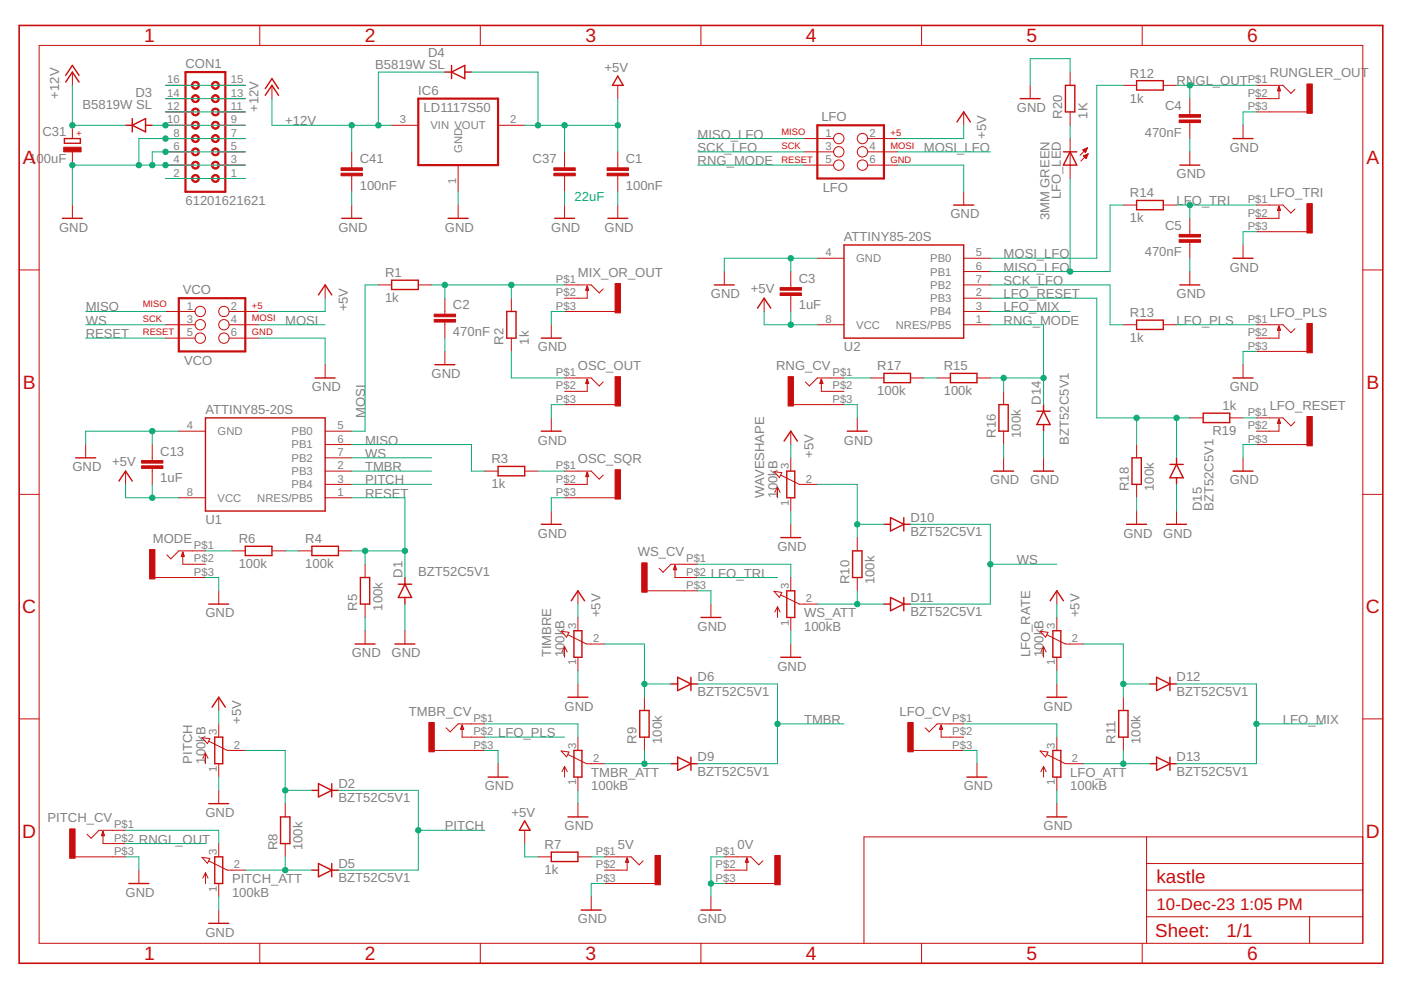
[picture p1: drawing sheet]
<svg xmlns="http://www.w3.org/2000/svg" width="297mm" height="210mm" viewBox="0 0 297 210" stroke-linecap="round" stroke-linejoin="round" font-family="sans-serif">
<g fill="none" stroke="#c90d0c" stroke-width=".21">
<path d="M8.3 9.6h280.6v190.4h-280.6zM15.3 15.3v2.8M35.1 18.1h5.6M46.4 18.1h5.6M55.1 5.4v4.2M57.7 18.1v2.8M101.8 5.4v4.2M131 18.1v2.8M148.6 5.4v4.2M195.4 5.4v4.2M218.4 18.1v2.8M226.9 15.3v2.8"/>
<path d="M238.2 18.1h2.8M242.2 5.4v4.2M246.6 18.1h2.8M266.4 18.1h5.6l1.7 1.7 .9-.9M271.2 18.4v2.5h-4.8M15.3 26.6v2.8M15.3 32.2v2.8M35.1 37.8h5.6M35.1 35h5.6M35.1 32.2h5.6M35.1 29.4h5.6M35.1 26.6h5.6"/>
<path d="M35.1 23.7h5.6M35.1 20.9h5.6M46.4 37.8h5.6M46.4 35h5.6M46.4 32.2h5.6M46.4 29.4h5.6M46.4 26.6h5.6M46.4 23.7h5.6M46.4 20.9h5.6M74.6 32.2v3.4M74.6 37.3v3.4M83 26.6h5.7"/>
<path d="M97.1 35v5.7M105.6 26.6h5.7M119.7 32.2v3.4M119.7 37.3v3.4M131 32.2v3.4M131 37.3v3.4M170.5 35h6.2M170.5 32.2h6.2M170.5 29.4h6.2M184 35h6.2M184 32.2h6.2M184 29.4h6.2"/>
<path d="M204.3 23.7v2.9M226.9 23.7v2.9M226.9 29.4v8.4M229.6 31.8l.9-.5-.4 1zM229.6 31.9h.7M229.7 33l1-.4-.4 1zM229.7 31.7h.7M229.7 33.1h.8M229.8 32h.5M229.9 33.2h.5M229.9 32.1h.3M229.9 33h.6"/>
<path d="M230 33.4h.4M230 31.6h.5M230.1 32.3h.1M230.2 33.5h.1M230.3 32.8h.3M230.4 31.4h.1M230.5 31.3l-1.5 1.6M230.6 32.7h.1M230.7 32.6l-1.5 1.6M252.3 20.9v3.4M252.3 26v3.4M252.3 32.2v2.8"/>
<path d="M263.5 26.6v2.8M266.4 23.7h10.7M4.1 57.2h4.2M15.3 43.5v2.8M74.6 43.5v2.8M97.1 43.5v2.8M119.7 43.5v2.8M131 43.5v2.8M153.6 57.6v2.8M167.7 57.6v3.4M173.3 54.8h5.6M204.3 54.8h5.7"/>
<path d="M204.3 57.6h5.7M204.3 40.7v2.8M238.2 43.5h2.8M246.6 43.5h2.8M252.3 46.3v3.4M252.3 51.4v3.4M252.3 57.6v2.8M263.5 51.9v2.9M266.4 43.5h5.6l1.7 1.7 .9-.9M266.4 49.1h10.7M271.2 43.8v2.5h-4.8M288.9 57.2h4.3"/>
<path d="M35.1 66h6.3M35.1 68.9h6.3M35.1 71.7h6.3M48.6 66h6.2M48.6 68.9h6.2M48.6 71.7h6.2M68.9 60.4v2.8M68.9 77.3v2.8M80.2 60.4h2.8M88.7 60.4h2.8M94.3 63.2v3.4M94.3 68.3v3.4"/>
<path d="M94.3 74.5v2.8M108.4 63.2v2.8M108.4 71.7v2.8M116.9 68.9v2.8M119.7 66h10.7M119.7 60.4h5.6l1.7 1.7 .9-.8M124.5 60.7v2.5h-4.8M162 63.2v2.8M167.7 62.7v3.3M173.3 68.9h5.6M204.3 66h5.7M204.3 68.9h5.7"/>
<path d="M204.3 60.4h5.7M204.3 63.2h5.7M238.2 68.9h2.8M246.6 68.9h2.8M263.5 77.3v2.8M266.4 68.9h5.6l1.7 1.6 .9-.8M266.4 74.5h10.7M271.2 69.2v2.5h-4.8M18.2 94.3v2.8M26.6 99.9v2.8M32.3 94.3v3.3M32.3 99.3v3.4"/>
<path d="M37.9 91.4h5.7M68.9 91.4h5.7M68.9 94.3h5.7M68.9 97.1h5.7M68.9 99.9h5.7M102.8 99.9h2.8M111.3 99.9h2.8M116.9 88.6v2.8M119.7 99.9h5.6l1.7 1.7 .9-.9M119.7 80.1h5.6l1.7 1.7 .9-.8M119.7 85.8h10.7M124.5 80.4v2.6h-4.8"/>
<path d="M164.1 100l1.7 .2-.6 1.1zM167.7 91.4v2.9M167.7 97.1v2.8M168.2 85.8h10.7M174.1 80.4v2.6h4.8M178.9 80.1h-5.6l-1.7 1.7-.8-.8M181.8 88.6v2.8M184.6 80.1h2.8M193 80.1h2.9M198.7 80.1h2.8M207.1 80.1h2.9M212.8 83v2.8"/>
<path d="M212.8 91.4v2.9M212.8 97.1v2.8M221.3 97.1v2.8M241 94.3v2.8M252.3 88.6h2.8M260.7 88.6h2.8M263.5 97.1v2.8M266.4 94.3h10.7M266.4 88.6h5.6l1.7 1.7 .9-.8M271.2 88.9v2.5h-4.8M4.1 104.8h4.2M37.9 105.5h5.7"/>
<path d="M38.8 117.1v2.5h4.8M43.6 116.8h-5.7l-1.7 1.7-.8-.9M49.2 116.8h2.8M57.7 116.8h2.8M63.3 116.8h2.8M68.9 102.7h5.7M68.9 105.5h5.7M71.8 116.8h2.8M77.4 119.6v2.8M116.9 108.4v2.8M119.7 105.5h10.7M124.5 100.2v2.5h-4.8"/>
<path d="M143.1 119.9v2.5h4.8M147.9 119.6h-5.6l-1.7 1.7-.9-.8M164.8 103.3v2.2M164.8 103.3l-.5 1.1M164.8 103.3l.6 1.1M165.6 100.8l3.9 1.9h3.8M167.7 105.5v2.9M167.7 111.2v2.8M181.8 114v2.8M241 102.7v2.8M241 108.4v2.8M249.4 108.4v2.8"/>
<path d="M288.9 104.8h4.3M32.8 122.4h10.8M46.4 125.3v2.8M77.4 128.1v2.8M77.4 133.7v2.8M85.9 133.7v2.8M119 133.8l1.6 .3-.5 1zM119.7 137.1v2.3M119.7 137.1l-.6 1.1M119.7 137.1l.6 1.1M120.4 134.6l4 1.9h3.8M122.5 125.3v2.8"/>
<path d="M122.5 130.9v2.8M122.5 139.4v2.8M137.2 125.3h10.7M150.7 128.1v2.8M164.1 125.4l1.7 .2-.6 1.1zM164.8 128.7v2.2M164.8 128.7l-.5 1.1M164.8 128.7l.6 1.1M165.6 126.2l3.9 1.9h3.8M167.7 122.4v2.9M167.7 130.9v2.8M167.7 136.5v2.9"/>
<path d="M181.8 122.4v2.9M220.5 133.8l1.7 .3-.5 1zM221.3 137.1v2.3M221.3 137.1l-.6 1.1M221.3 137.1l.5 1.1M222 134.6l3.9 1.9h3.8M224.1 125.3v2.8M224.1 130.9v2.8M224.1 139.4v2.8M4.1 152.4h4.2M42.8 156.4l1.7 .2-.5 1.1zM43.6 159.7v2.2"/>
<path d="M43.6 159.7l-.6 1.1M43.6 159.7l.5 1.1M44.3 157.2l3.9 1.9h3.8M46.4 147.8v2.8M46.4 153.5v2.8M92.1 159.1h10.7M98 153.8v2.5h4.8M102.8 153.5h-5.7l-1.7 1.7-.8-.9M119 159.2l1.6 .2-.5 1.1zM120.4 160l4 1.9h3.8M122.5 145v2.8M122.5 156.3v2.8"/>
<path d="M136.6 147.8v2.8M136.6 156.3v2.8M193.6 159.1h10.7M199.5 153.8v2.5h4.8M204.3 153.5h-5.6l-1.7 1.7-.8-.9M220.5 159.2l1.7 .2-.5 1.1zM222 160l3.9 1.9h3.8M224.1 145v2.8M224.1 156.3v2.8M238.2 147.8v2.8M238.2 156.3v2.8M288.9 152.4h4.3"/>
<path d="M21.8 176.3v2.6h4.8M26.6 176h-5.6l-1.7 1.7-.8-.8M46.4 161.9v2.9M46.4 167.6v2.8M46.4 178.9v2.8M60.5 170.4v2.8M60.5 178.9v2.8M105.6 161.9v2.9M111.3 176v2.9M119.7 162.5v2.3M119.7 162.5l-.6 1.1M119.7 162.5l.6 1.1"/>
<path d="M122.5 164.8v2.8M122.5 170.4v2.8M207.1 161.9v2.9M221.3 162.5v2.3M221.3 162.5l-.6 1.1M221.3 162.5l.5 1.1M224.1 164.8v2.8M224.1 170.4v2.8M243.1 177.4v22.6M288.9 177.4h-105.7v22.6M15.9 181.7h10.7M29.4 184.5v2.8"/>
<path d="M42.8 181.8l1.7 .2-.5 1zM43.6 185.1v2.2M43.6 185.1l-.6 1.1M43.6 185.1l.5 1.1M44.3 182.5l3.9 2h3.8M46.4 187.3v2.8M46.4 193v2.8M114.1 181.7h2.8M122.5 181.7h2.8M125.3 190.1v2.9M128.2 181.7h5.6l1.7 1.7 .9-.9M128.2 187.3h10.7"/>
<path d="M133 181.9v2.6h-4.8M150.7 190.1v2.9M153.6 181.7h5.6l1.7 1.7 .8-.9M153.6 187.3h10.7M158.3 181.9v2.6h-4.7M243.1 194.4h45.8M243.1 188.7h45.8M243.1 183.1h45.8M277.7 194.4v5.6M55.1 200v4.2M101.8 200v4.2M148.6 200v4.2"/>
<path d="M195.4 200v4.2M242.2 200v4.2"/>
<circle cx="177.8" cy="35" r="1.1"/>
<circle cx="177.8" cy="29.4" r="1.1"/>
<circle cx="177.8" cy="32.2" r="1.1"/>
<circle cx="182.9" cy="35" r="1.1"/>
<circle cx="182.9" cy="32.2" r="1.1"/>
<circle cx="182.9" cy="29.4" r="1.1"/>
<circle cx="42.5" cy="71.7" r="1.1"/>
<circle cx="42.5" cy="66" r="1.1"/>
<circle cx="42.5" cy="68.9" r="1.1"/>
<circle cx="47.5" cy="71.7" r="1.1"/>
<circle cx="47.5" cy="66" r="1.1"/>
<circle cx="47.5" cy="68.9" r="1.1"/>
</g>
<path d="M4.1 5.4h289.1v198.8h-289.1z" fill="none" stroke="#c90d0c" stroke-width=".34"/>
<g fill="none" stroke="#c90d0c" stroke-width=".3">
<path d="M13.9 17.4l1.4-2.1 1.5 2.1M13.9 16l1.4-2.1 1.5 2.1M56.2 18.8l1.5-2.1 1.4 2.1M94.3 15.3h1.4M95.7 15.3l2.9-1.4v2.8zM95.7 13.9v2.8M98.6 15.3h1.4M131 16.1l1.1 2h-2.2zM225.9 18.1h2v5.6h-2zM241 17.1h5.6v2h-5.6zM271.2 18.4l.3 .8h-.6zM13.7 29.4h3.3v1h-3.3z"/>
<path d="M26.6 26.6h1.4M28 26.6l2.9-1.5v2.9zM28 25.1v2.9M30.9 26.6h1.4M56.2 20.2l1.5-2.1 1.4 2.1M202.9 25.8l1.4-2.1 1.4 2.1M216.3 20.9h4.2M225.5 32.2h2.8M226.9 32.2l1.4 2.8h-2.8zM250.1 35h4.3M261.4 29.4h4.3M13.2 46.3h4.3"/>
<path d="M72.5 46.3h4.2M83 59.4h5.7v2h-5.7zM95 46.3h4.3M117.6 46.3h4.2M128.9 46.3h4.2M178.9 51.9h25.4v19.8h-25.4zM202.2 43.5h4.2M241 42.5h5.6v2h-5.6zM261.4 54.8h4.3M271.2 43.8l.3 .8h-.6zM67.5 62.5l1.4-2.1 1.4 2.1M92.2 77.3h4.2"/>
<path d="M107.4 66h2v5.7h-2zM114.8 71.7h4.2M124.5 60.7l.3 .8h-.6zM151.4 60.4h4.3M160.6 65.3l1.4-2.1 1.4 2.1M187.4 79.2h5.6v1.9h-5.6zM201.5 79.2h5.6v1.9h-5.6zM241 67.9h5.6v1.9h-5.6zM250.1 60.4h4.3M271.2 69.2l.3 .8h-.6zM16 97.1h4.3M43.6 88.6h25.3v19.8h-25.3z"/>
<path d="M66.8 80.1h4.3M105.6 98.9h5.7v2h-5.7zM114.8 91.4h4.2M124.5 80.4l.3 .9h-.6zM166.2 93.5l1.5-2.1 1.4 2.1M166.8 99.9h1.7v5.6h-1.7zM174.1 80.4l.3 .9h-.5zM179.6 91.4h4.3M210.7 99.9h4.2M211.8 85.8h2v5.6h-2zM219.1 99.9h4.3M219.8 87.2h2.9"/>
<path d="M221.3 87.2l1.4 2.8h-2.9zM221.3 85.8v1.4M221.3 90v1.4M240 97.1h2v5.6h-2zM248.1 98.5h2.8M249.4 98.5l1.5 2.8h-2.8zM249.4 97.1v1.4M255.1 87.6h5.6v2h-5.6zM261.4 80.1h4.3M261.4 99.9h4.3M271.2 88.9l.3 .8h-.6zM25.2 102l1.4-2.1 1.4 2.1"/>
<path d="M38.8 117.1l.2 .8h-.5zM52 115.8h5.7v2h-5.7zM66.1 115.8h5.7v2h-5.7zM114.8 111.2h4.2M124.5 100.2l.3 .8h-.6zM143.1 119.9l.3 .9h-.6zM165.5 114h4.3M180.8 116.8h2v5.6h-2zM187.4 111.2h1.4M188.8 109.7l2.8 1.5-2.8 1.4zM191.6 111.2h1.4M191.6 109.7v2.9"/>
<path d="M238.9 111.2h4.2M247.3 111.2h4.3M249.4 101.3v1.4M44.3 128.1h4.2M75.3 136.5h4.2M76.4 122.4h2v5.7h-2zM83.7 136.5h4.3M84.5 123.9h2.8M85.9 123.9l1.4 2.8h-2.8zM85.9 122.4v1.5M85.9 126.7v1.4M121.1 127.4l1.4-2.1 1.4 2.1"/>
<path d="M121.7 133.7h1.7v5.7h-1.7zM148.6 130.9h4.2M165.5 139.4h4.3M166.8 125.3h1.7v5.6h-1.7zM187.4 128.1h1.4M188.8 126.7l2.8 1.4-2.8 1.4zM191.6 128.1h1.4M191.6 126.7v2.8M222.7 127.4l1.4-2.1 1.4 2.1M223.2 133.7h1.7v5.7h-1.7zM45 149.9l1.4-2.1 1.4 2.1M45.5 156.3h1.7v5.6h-1.7z"/>
<path d="M98 153.8l.3 .8h-.6zM120.4 147.8h4.3M121.7 159.1h1.7v5.7h-1.7zM135.6 150.6h2v5.7h-2zM142.3 145h1.4M143.7 143.6l2.8 1.4-2.8 1.4zM146.5 143.6v2.8M146.5 145h1.4M199.5 153.8l.3 .8h-.6zM222 147.8h4.2M223.2 159.1h1.7v5.7h-1.7zM237.2 150.6h2v5.7h-2z"/>
<path d="M243.8 145h1.4M245.2 143.6l2.9 1.4-2.9 1.4zM248.1 145h1.3M248.1 143.6v2.8M21.8 176.3l.3 .9h-.6zM44.3 170.4h4.2M59.5 173.2h2v5.7h-2zM66.1 167.6h1.4M67.5 166.2l2.8 1.4-2.8 1.4zM70.3 166.2v2.8M70.3 167.6h1.5M103.5 164.8h4.2"/>
<path d="M111.3 174.1l1.1 1.9h-2.3zM120.4 173.2h4.3M142.3 161.9h1.4M143.7 160.5l2.8 1.4-2.8 1.4zM146.5 161.9h1.4M146.5 160.5v2.8M205 164.8h4.3M222 173.2h4.2M243.8 161.9h1.4M245.2 160.5l2.9 1.4-2.9 1.4zM248.1 161.9h1.3M248.1 160.5v2.8"/>
<path d="M27.3 187.3h4.3M44.3 195.8h4.2M45.5 181.7h1.7v5.6h-1.7zM66.1 184.5h1.4M67.5 183.1l2.8 1.4-2.8 1.4zM70.3 183.1v2.8M70.3 184.5h1.5M116.9 180.7h5.6v2h-5.6zM123.2 193h4.3M133 181.9l.2 .9h-.5zM148.6 193h4.2M158.3 181.9l.3 .9h-.5z"/>
</g>
<g fill="#c90d0c" stroke="#c90d0c" stroke-width=".21">
<path d="M130.4 79.9h1.2v6.2h-1.2z"/>
<path d="M30 98.8h4.5v.5h-4.5z"/>
<path d="M30 97.6h4.5v.6h-4.5z"/>
<path d="M13.5 31.2h3.7v1h-3.7z"/>
<path d="M117.4 36.7h4.6v.6h-4.6z"/>
<path d="M117.4 35.6h4.6v.5h-4.6z"/>
<path d="M72.3 36.7h4.5v.6h-4.5z"/>
<path d="M72.3 35.6h4.5v.5h-4.5z"/>
<path d="M128.7 36.7h4.5v.6h-4.5z"/>
<path d="M128.7 35.6h4.5v.5h-4.5z"/>
<path d="M130.4 60.1h1.2v6.2h-1.2z"/>
<path d="M92.1 67.7h4.5v.6h-4.5z"/>
<path d="M92.1 66.6h4.5v.6h-4.5z"/>
<path d="M130.4 99.6h1.2v6.2h-1.2z"/>
<path d="M31.7 116.5h1.2v6.2h-1.2z"/>
<path d="M138.9 181.4h1.1v6.2h-1.1z"/>
<path d="M164.3 181.4h1.1v6.2h-1.1z"/>
<path d="M14.8 175.7h1.1v6.3h-1.1z"/>
<path d="M90.9 153.2h1.2v6.2h-1.2z"/>
<path d="M136.1 119.3h1.1v6.3h-1.1z"/>
<path d="M192.5 153.2h1.1v6.2h-1.1z"/>
<path d="M165.4 62.1h4.5v.6h-4.5z"/>
<path d="M165.4 61h4.5v.5h-4.5z"/>
<path d="M277.1 17.8h1.1v6.2h-1.1z"/>
<path d="M250 25.4h4.5v.6h-4.5z"/>
<path d="M250 24.3h4.5v.5h-4.5z"/>
<path d="M277.1 43.2h1.1v6.2h-1.1z"/>
<path d="M167.1 79.9h1.1v6.2h-1.1z"/>
<path d="M250 50.8h4.5v.6h-4.5z"/>
<path d="M250 49.7h4.5v.5h-4.5z"/>
<path d="M277.1 68.6h1.1v6.2h-1.1z"/>
<path d="M277.1 88.3h1.1v6.2h-1.1z"/>
</g>
<path d="M39.3 15.3h8.5v25.4h-8.5zM88.7 20.9h16.9v14.1h-16.9zM173.3 26.6h14.1v11.2h-14.1zM37.9 63.2h14.1v11.3h-14.1z" fill="none" stroke="#c90d0c" stroke-width=".47"/>
<g fill="#c90d0c" stroke="#c90d0c" stroke-width=".21">
<path d="M45 37.3a.84 .84 0 0 1 1.4 0 .84 .84 0 0 1-.5 1.3 .84 .84 0 0 1-1.1-.8h.3a.57 .57 0 0 1 .8-.5 .57 .57 0 0 1 .1 1 .57 .57 0 0 1-.9-.3v-.2h-.3z" fill-rule="evenodd"/>
<path d="M45 34.5a.84 .84 0 0 1 1.4 0 .84 .84 0 0 1-.5 1.3 .84 .84 0 0 1-1.1-.8h.3a.57 .57 0 0 1 .8-.5 .57 .57 0 0 1 .1 1 .57 .57 0 0 1-.9-.3v-.2h-.3z" fill-rule="evenodd"/>
<path d="M45 31.7a.84 .84 0 0 1 1.4 0 .84 .84 0 0 1-.5 1.3 .84 .84 0 0 1-1.1-.8h.3a.57 .57 0 0 1 .8-.5 .57 .57 0 0 1 .1 1 .57 .57 0 0 1-.9-.3v-.2h-.3z" fill-rule="evenodd"/>
<path d="M45 28.9a.84 .84 0 0 1 1.4 0 .84 .84 0 0 1-.5 1.3 .84 .84 0 0 1-1.1-.8h.3a.57 .57 0 0 1 .8-.5 .57 .57 0 0 1 .1 1 .57 .57 0 0 1-.9-.3v-.2h-.3z" fill-rule="evenodd"/>
<path d="M45 26a.84 .84 0 0 1 1.4 0 .84 .84 0 0 1-.5 1.3 .84 .84 0 0 1-1.1-.7h.3a.57 .57 0 0 1 .8-.5 .57 .57 0 0 1 .1 .9 .57 .57 0 0 1-.9-.3v-.1h-.3z" fill-rule="evenodd"/>
<path d="M45 23.2a.84 .84 0 0 1 1.4 0 .84 .84 0 0 1-.5 1.3 .84 .84 0 0 1-1.1-.8h.3a.57 .57 0 0 1 .8-.4 .57 .57 0 0 1 .1 .9 .57 .57 0 0 1-.9-.3v-.2h-.3z" fill-rule="evenodd"/>
<path d="M45 20.4a.84 .84 0 0 1 1.4 0 .84 .84 0 0 1-.5 1.3 .84 .84 0 0 1-1.1-.8h.3a.57 .57 0 0 1 .8-.5 .57 .57 0 0 1 .1 1 .57 .57 0 0 1-.9-.3v-.2h-.3z" fill-rule="evenodd"/>
<path d="M45 17.6a.84 .84 0 0 1 1.4 0 .84 .84 0 0 1-.5 1.3 .84 .84 0 0 1-1.1-.8h.3a.57 .57 0 0 1 .8-.5 .57 .57 0 0 1 .1 1 .57 .57 0 0 1-.9-.3v-.2h-.3z" fill-rule="evenodd"/>
<path d="M40.8 37.3a.84 .84 0 0 1 1.3 0 .84 .84 0 0 1-.4 1.3 .84 .84 0 0 1-1.1-.8h.3a.57 .57 0 0 1 .8-.5 .57 .57 0 0 1 .1 1 .57 .57 0 0 1-.9-.3v-.2h-.3z" fill-rule="evenodd"/>
<path d="M40.8 34.5a.84 .84 0 0 1 1.3 0 .84 .84 0 0 1-.4 1.3 .84 .84 0 0 1-1.1-.8h.3a.57 .57 0 0 1 .8-.5 .57 .57 0 0 1 .1 1 .57 .57 0 0 1-.9-.3v-.2h-.3z" fill-rule="evenodd"/>
<path d="M40.8 31.7a.84 .84 0 0 1 1.3 0 .84 .84 0 0 1-.4 1.3 .84 .84 0 0 1-1.1-.8h.3a.57 .57 0 0 1 .8-.5 .57 .57 0 0 1 .1 1 .57 .57 0 0 1-.9-.3v-.2h-.3z" fill-rule="evenodd"/>
<path d="M40.8 28.9a.84 .84 0 0 1 1.3 0 .84 .84 0 0 1-.4 1.3 .84 .84 0 0 1-1.1-.8h.3a.57 .57 0 0 1 .8-.5 .57 .57 0 0 1 .1 1 .57 .57 0 0 1-.9-.3v-.2h-.3z" fill-rule="evenodd"/>
<path d="M40.8 26a.84 .84 0 0 1 1.3 0 .84 .84 0 0 1-.4 1.3 .84 .84 0 0 1-1.1-.7h.3a.57 .57 0 0 1 .8-.5 .57 .57 0 0 1 .1 .9 .57 .57 0 0 1-.9-.3v-.1h-.3z" fill-rule="evenodd"/>
<path d="M40.8 23.2a.84 .84 0 0 1 1.3 0 .84 .84 0 0 1-.4 1.3 .84 .84 0 0 1-1.1-.8h.3a.57 .57 0 0 1 .8-.4 .57 .57 0 0 1 .1 .9 .57 .57 0 0 1-.9-.3v-.2h-.3z" fill-rule="evenodd"/>
<path d="M40.8 20.4a.84 .84 0 0 1 1.3 0 .84 .84 0 0 1-.4 1.3 .84 .84 0 0 1-1.1-.8h.3a.57 .57 0 0 1 .8-.5 .57 .57 0 0 1 .1 1 .57 .57 0 0 1-.9-.3v-.2h-.3z" fill-rule="evenodd"/>
<path d="M40.8 17.6a.84 .84 0 0 1 1.3 0 .84 .84 0 0 1-.4 1.3 .84 .84 0 0 1-1.1-.8h.3a.57 .57 0 0 1 .8-.5 .57 .57 0 0 1 .1 1 .57 .57 0 0 1-.9-.3v-.2h-.3z" fill-rule="evenodd"/>
</g>
<g fill="none" stroke="#0dab76" stroke-width=".21">
<path d="M15.3 18.1v8.5h11.3M35.1 18.1h16.9M94.3 15.3h-14.1v11.3M100 15.3h14.1v11.3M226.9 15.3v-2.9h-8.5v5.7M238.2 18.1h-5.7v36.7h-22.5M249.4 18.1h17M252.3 18.1v2.8M32.3 26.6h19.7M35.1 23.7h16.9M35.1 20.9h16.9M35.1 37.8h16.9"/>
<path d="M52 35h-36.7v8.5M52 32.2h-19.7v2.8M52 29.4h-22.6v5.6M57.7 20.9v5.7h25.3M74.6 26.6v5.6M111.3 26.6h19.7M119.7 26.6v5.6M131 20.9v11.3M147.9 35h22.6M147.9 32.2h22.6M147.9 29.4h22.6M190.2 35h14.1v5.7"/>
<path d="M190.2 32.2h19.8M204.3 26.6v2.8h-14.1M226.9 26.6v2.8M226.9 37.8v19.8M252.3 29.4v2.8M266.4 23.7h-2.9v2.9M74.6 40.7v2.8M97.1 40.7v2.8M119.7 40.7v2.8M131 40.7v2.8M167.7 54.8v2.8M173.3 54.8h-19.7v2.8"/>
<path d="M238.2 43.5h-2.8v14.1h-25.4M249.4 43.5h17M252.3 43.5v2.8M252.3 54.8v2.8M266.4 49.1h-2.9v2.8M18.2 71.7h16.9M18.2 66h16.9M18.2 68.9h16.9M54.8 71.7h14.1v5.6M54.8 68.9h14.1M68.9 63.2v2.8h-14.1M80.2 60.4h-2.8v31h-2.8"/>
<path d="M91.5 60.4h28.2M94.3 60.4v2.8M94.3 71.7v2.8M108.4 60.4v2.8M108.4 74.5v5.6h11.3M119.7 66h-2.8v2.9M162 66v2.9h11.3M167.7 66v2.9M210 66h16.9M210 68.9h11.3v16.9M210 60.4h25.4v8.5h2.8M210 63.2h22.5v25.4h19.8"/>
<path d="M249.4 68.9h17M266.4 74.5h-2.9v2.8M32.3 91.4v2.9M37.9 91.4h-19.7v2.9M74.6 94.3h25.4v5.6h2.8M74.6 99.9h16.9M74.6 97.1h16.9M114.1 99.9h5.6M119.7 85.8h-2.8v2.8M167.7 94.3v2.8M178.9 85.8h2.9v2.8M178.9 80.1h5.7"/>
<path d="M195.9 80.1h2.8M210 80.1h11.3M212.8 80.1v2.9M212.8 94.3v2.8M221.3 91.4v5.7M241 88.6v5.7M249.4 88.6v8.5M263.5 88.6h2.9M266.4 94.3h-2.9v2.8M26.6 102.7v2.8h11.3M32.3 102.7v2.8M43.6 116.8h5.6"/>
<path d="M60.5 116.8h2.8M74.6 105.5h11.3v16.9M74.6 116.8h11.3M74.6 102.7h16.9M77.4 116.8v2.8M119.7 105.5h-2.8v2.9M147.9 119.6h19.8v2.8M167.7 108.4v2.8M173.3 102.7h8.5v11.3M181.8 111.2h5.6M193 111.2h17v16.9h-17M210 119.6h14.1"/>
<path d="M241 105.5v2.9M249.4 102.7v5.7M43.6 122.4h2.8v2.9M77.4 130.9v2.8M85.9 128.1v5.6M122.5 128.1v2.8M128.2 136.5h8.4v11.3M147.9 125.3h2.8v2.8M147.9 122.4h16.9M167.7 133.7v2.8M173.3 128.1h14.1M181.8 125.3v2.8"/>
<path d="M224.1 128.1v2.8M229.7 136.5h8.5v11.3M46.4 150.6v2.9M52 159.1h8.5v11.3M102.8 153.5h19.7v2.8M102.8 159.1h2.8v2.8M102.8 156.3h16.9M122.5 142.2v2.8M136.6 145h5.7M136.6 159.1v2.8M147.9 145h16.9v16.9h-16.9M164.8 153.5h14.1"/>
<path d="M204.3 159.1h2.8v2.8M204.3 153.5h19.8v2.8M224.1 142.2v2.8M238.2 145h5.6M238.2 159.1v2.8M249.4 145h17v16.9h-17M266.4 153.5h14.1M26.6 176h19.8v2.9M26.6 178.9h17M46.4 164.8v2.8M60.5 167.6h5.6M71.8 167.6h16.9v16.9h-16.9"/>
<path d="M88.7 176h14.1M111.3 178.9v2.8h2.8M122.5 167.6v2.8M128.2 161.9h14.1M224.1 167.6v2.8M229.7 161.9h14.1M26.6 181.7h2.8v2.8M46.4 190.1v2.9M52 184.5h14.1M60.5 181.7v2.8M125.3 181.7h2.9M128.2 187.3h-2.9v2.8"/>
<path d="M150.7 187.3h2.9M153.6 181.7h-2.9v8.4"/>
</g>
<g fill="#0dab76" stroke="#0dab76" stroke-width=".21">
<circle cx="35.1" cy="35" r=".57"/>
<circle cx="35.1" cy="32.2" r=".57"/>
<circle cx="32.3" cy="35" r=".57"/>
<circle cx="35.1" cy="29.4" r=".57"/>
<circle cx="29.4" cy="35" r=".57"/>
<circle cx="15.3" cy="35" r=".57"/>
<circle cx="32.3" cy="91.4" r=".57"/>
<circle cx="150.7" cy="187.3" r=".57"/>
<circle cx="167.7" cy="54.8" r=".57"/>
<circle cx="85.9" cy="116.8" r=".57"/>
<circle cx="77.4" cy="116.8" r=".57"/>
<circle cx="119.7" cy="26.6" r=".57"/>
<circle cx="114.1" cy="26.6" r=".57"/>
<circle cx="131" cy="26.6" r=".57"/>
<circle cx="32.3" cy="105.5" r=".57"/>
<circle cx="167.7" cy="68.9" r=".57"/>
<circle cx="15.3" cy="26.6" r=".57"/>
<circle cx="74.6" cy="26.6" r=".57"/>
<circle cx="80.2" cy="26.6" r=".57"/>
<circle cx="35.1" cy="26.6" r=".57"/>
<circle cx="94.3" cy="60.4" r=".57"/>
<circle cx="108.4" cy="60.4" r=".57"/>
<circle cx="210" cy="119.6" r=".57"/>
<circle cx="164.8" cy="153.5" r=".57"/>
<circle cx="88.7" cy="176" r=".57"/>
<circle cx="60.5" cy="184.5" r=".57"/>
<circle cx="60.5" cy="167.6" r=".57"/>
<circle cx="252.3" cy="18.1" r=".57"/>
<circle cx="136.6" cy="161.9" r=".57"/>
<circle cx="136.6" cy="145" r=".57"/>
<circle cx="181.8" cy="128.1" r=".57"/>
<circle cx="181.8" cy="111.2" r=".57"/>
<circle cx="238.2" cy="161.9" r=".57"/>
<circle cx="238.2" cy="145" r=".57"/>
<circle cx="252.3" cy="43.5" r=".57"/>
<circle cx="266.4" cy="153.5" r=".57"/>
<circle cx="221.3" cy="80.1" r=".57"/>
<circle cx="212.8" cy="80.1" r=".57"/>
<circle cx="226.9" cy="57.6" r=".57"/>
<circle cx="249.4" cy="88.6" r=".57"/>
<circle cx="241" cy="88.6" r=".57"/>
</g>
<g font-size="4.1" fill="#c90d0c">
<text x="30.6" y="9">1</text>
<text x="77.3" y="9">2</text>
<text x="124.1" y="9">3</text>
<text x="170.9" y="9">4</text>
<text x="217.7" y="9">5</text>
<text x="264.4" y="9">6</text>
<text x="4.8" y="34.9">A</text>
<text x="289.7" y="34.9">A</text>
<text x="4.8" y="82.5">B</text>
<text x="289.7" y="82.5">B</text>
<text x="4.7" y="130.1">C</text>
<text x="289.6" y="130.1">C</text>
<text x="4.7" y="177.6">D</text>
<text x="289.6" y="177.6">D</text>
<text x="30.6" y="203.6">1</text>
<text x="77.3" y="203.6">2</text>
<text x="124.1" y="203.6">3</text>
<text x="170.9" y="203.6">4</text>
<text x="217.7" y="203.6">5</text>
<text x="264.4" y="203.6">6</text>
</g>
<g font-size="4" fill="#c90d0c">
<text x="245.2" y="187.3">kastle</text>
<text x="244.9" y="198.7">Sheet:</text>
<text x="260" y="198.6">1/1</text>
</g>
<g font-size="3.6" fill="#c90d0c">
<text x="245.2" y="193">10-Dec-23</text>
<text x="262.9" y="193">1:05 PM</text>
</g>
<g font-size="2.8" fill="#808080">
<text x="39.3" y="14.4">CON1</text>
<text x="79.5" y="14.7">B5819W SL</text>
<text x="90.8" y="12.1">D4</text>
<text x="128.2" y="15.3">+5V</text>
<text x="239.6" y="16.4">R12</text>
<text x="269.2" y="16.4">RUNGLER_OUT</text>
<text x="12.5" y="20.9" transform="rotate(-90 12.5 20.9)">+12V</text>
<text x="17.5" y="23.1">B5819W SL</text>
<text x="28.7" y="20.6">D3</text>
<text x="54.8" y="23.7" transform="rotate(-90 54.8 23.7)">+12V</text>
<text x="88.7" y="20.2">IC6</text>
<text x="89.8" y="23.7">LD1117S50</text>
<text x="215.6" y="23.7">GND</text>
<text x="239.6" y="21.8">1k</text>
<text x="247" y="23.3">C4</text>
<text x="249.5" y="18.1">RNGL_OUT</text>
<text x="9" y="28.8">C31</text>
<text x="60.5" y="26.6">+12V</text>
<text x="147.9" y="29.4">MISO_LFO</text>
<text x="174.1" y="25.7">LFO</text>
<text x="209.1" y="29.4" transform="rotate(-90 209.1 29.4)">+5V</text>
<text x="225.2" y="25.1" transform="rotate(-90 225.2 25.1)">R20</text>
<text x="230.6" y="25.1" transform="rotate(-90 230.6 25.1)">1K</text>
<text x="242.7" y="29">470nF</text>
<text x="6.2" y="34.5">100uF</text>
<text x="76.3" y="34.6">C41</text>
<text x="112.9" y="34.6">C37</text>
<text x="132.7" y="34.6">C1</text>
<text x="147.9" y="35">RNG_MODE</text>
<text x="147.9" y="32.2">SCK_LFO</text>
<text x="195.9" y="32.2">MOSI_LFO</text>
<text x="260.7" y="32.2">GND</text>
<text x="76.3" y="40.2">100nF</text>
<text x="132.7" y="40.2">100nF</text>
<text x="174.4" y="40.7">LFO</text>
<text x="239.6" y="41.8">R14</text>
<text x="249.5" y="37.8">GND</text>
<text x="269.2" y="41.8">LFO_TRI</text>
<text x="39.3" y="43.5">61201621621</text>
<text x="201.5" y="46.3">GND</text>
<text x="222.5" y="46.7" transform="rotate(-90 222.5 46.7)">3MM GREEN</text>
<text x="224.9" y="42.3" transform="rotate(-90 224.9 42.3)">LFO_LED</text>
<text x="239.6" y="47.1">1k</text>
<text x="249.5" y="43.5">LF</text>
<text x="252.7" y="43.5">O_TRI</text>
<text x="12.5" y="49.1">GND</text>
<text x="71.8" y="49.1">GND</text>
<text x="94.3" y="49.1">GND</text>
<text x="116.9" y="49.1">GND</text>
<text x="128.2" y="49.1">GND</text>
<text x="178.9" y="51.1">ATTINY85-20S</text>
<text x="247" y="48.7">C5</text>
<text x="81.6" y="58.7">R1</text>
<text x="122.5" y="58.7">MIX_OR_OUT</text>
<text x="169.3" y="60">C3</text>
<text x="212.8" y="54.8">MOSI_LFO</text>
<text x="212.8" y="57.6">MISO_LFO</text>
<text x="242.7" y="54.3">470nF</text>
<text x="260.7" y="57.6">GND</text>
<text x="38.8" y="62.4">VCO</text>
<text x="81.6" y="64.1">1k</text>
<text x="96" y="65.6">C2</text>
<text x="150.7" y="63.2">GND</text>
<text x="159.2" y="62.1">+5V</text>
<text x="169.3" y="65.6">1uF</text>
<text x="212.8" y="60.4">SCK_LFO</text>
<text x="212.8" y="63.2">LFO_RESET</text>
<text x="249.5" y="63.2">GND</text>
<text x="18.2" y="71.7">RESET</text>
<text x="18.2" y="66">MISO</text>
<text x="18.2" y="68.9">WS</text>
<text x="60.5" y="68.9">MOSI</text>
<text x="73.7" y="66" transform="rotate(-90 73.7 66)">+5V</text>
<text x="96" y="71.3">470nF</text>
<text x="212.8" y="66">LFO_MIX</text>
<text x="212.8" y="68.9">RNG_MODE</text>
<text x="239.6" y="67.2">R13</text>
<text x="249.5" y="68.9">LFO_PLS</text>
<text x="269.2" y="67.2">LFO_PLS</text>
<text x="39" y="77.3">VCO</text>
<text x="106.8" y="73.1" transform="rotate(-90 106.8 73.1)">R2</text>
<text x="112.1" y="73.1" transform="rotate(-90 112.1 73.1)">1k</text>
<text x="114.1" y="74.5">GND</text>
<text x="178.9" y="74.5">U2</text>
<text x="239.6" y="72.5">1k</text>
<text x="66.1" y="83">GND</text>
<text x="91.5" y="80.1">GND</text>
<text x="122.5" y="78.5">OSC_OUT</text>
<text x="164.5" y="78.5">RNG_CV</text>
<text x="186" y="83.8">100k</text>
<text x="186" y="78.5">R17</text>
<text x="200.1" y="83.8">100k</text>
<text x="200.1" y="78.5">R15</text>
<text x="260.7" y="83">GND</text>
<text x="43.6" y="87.8">ATTINY85-20S</text>
<text x="77.4" y="88.6" transform="rotate(-90 77.4 88.6)">MOSI</text>
<text x="220.7" y="85.8" transform="rotate(-90 220.7 85.8)">D14</text>
<text x="259.2" y="86.9">1k</text>
<text x="269.2" y="86.9">LFO_RESET</text>
<text x="77.4" y="94.2">MISO</text>
<text x="114.1" y="94.2">GND</text>
<text x="178.9" y="94.2">GND</text>
<text x="211.1" y="92.8" transform="rotate(-90 211.1 92.8)">R16</text>
<text x="216.5" y="92.8" transform="rotate(-90 216.5 92.8)">100k</text>
<text x="226.6" y="94.2" transform="rotate(-90 226.6 94.2)">BZT52C5V1</text>
<text x="257" y="92.2">R19</text>
<text x="15.3" y="99.9">GND</text>
<text x="23.8" y="98.8">+5V</text>
<text x="34" y="96.6">C13</text>
<text x="77.4" y="97.1">WS</text>
<text x="77.4" y="99.9">TMBR</text>
<text x="104.2" y="98.2">R3</text>
<text x="122.5" y="98.2">OSC_SQR</text>
<text x="172.4" y="97.1" transform="rotate(-90 172.4 97.1)">+5V</text>
<text x="34" y="102.3">1uF</text>
<text x="77.4" y="105.5">RESET</text>
<text x="77.4" y="102.7">PITCH</text>
<text x="104.2" y="103.6">1k</text>
<text x="162" y="105.5" transform="rotate(-90 162 105.5)">WAVESHAPE</text>
<text x="164.8" y="105.5" transform="rotate(-90 164.8 105.5)">100kB</text>
<text x="210" y="102.7">GND</text>
<text x="218.4" y="102.7">GND</text>
<text x="239.3" y="104.1" transform="rotate(-90 239.3 104.1)">R18</text>
<text x="244.7" y="104.1" transform="rotate(-90 244.7 104.1)">100k</text>
<text x="260.7" y="102.7">GND</text>
<text x="43.6" y="111.2">U1</text>
<text x="114.1" y="114">GND</text>
<text x="193" y="113.7">BZT52C5V1</text>
<text x="193" y="110.6">D10</text>
<text x="238.2" y="114">GND</text>
<text x="246.6" y="114">GND</text>
<text x="254.8" y="108.3" transform="rotate(-90 254.8 108.3)">D15</text>
<text x="257.3" y="108.3" transform="rotate(-90 257.3 108.3)">BZT52C5V1</text>
<text x="32.4" y="115.1">MODE</text>
<text x="50.6" y="115.1">R6</text>
<text x="64.7" y="115.1">R4</text>
<text x="135.2" y="117.9">WS_CV</text>
<text x="164.8" y="116.8">GND</text>
<text x="215.6" y="119.6">WS</text>
<text x="50.6" y="120.5">100k</text>
<text x="64.7" y="120.5">100k</text>
<text x="85.3" y="122.4" transform="rotate(-90 85.3 122.4)">D1</text>
<text x="88.7" y="122.2">BZT52C5V1</text>
<text x="150.7" y="122.4">LFO_TRI</text>
<text x="180.1" y="123.9" transform="rotate(-90 180.1 123.9)">R10</text>
<text x="185.4" y="123.9" transform="rotate(-90 185.4 123.9)">100k</text>
<text x="43.6" y="130.9">GND</text>
<text x="75.7" y="129.5" transform="rotate(-90 75.7 129.5)">R5</text>
<text x="81.1" y="129.5" transform="rotate(-90 81.1 129.5)">100k</text>
<text x="127.3" y="130.9" transform="rotate(-90 127.3 130.9)">+5V</text>
<text x="170.5" y="130.9">WS_ATT</text>
<text x="193" y="130.7">BZT52C5V1</text>
<text x="193" y="127.6">D11</text>
<text x="228.9" y="130.9" transform="rotate(-90 228.9 130.9)">+5V</text>
<text x="147.9" y="133.7">GND</text>
<text x="170.5" y="133.7">100kB</text>
<text x="74.6" y="139.4">GND</text>
<text x="83" y="139.4">GND</text>
<text x="116.9" y="139.4" transform="rotate(-90 116.9 139.4)">TIMBRE</text>
<text x="119.7" y="139.4" transform="rotate(-90 119.7 139.4)">100kB</text>
<text x="164.8" y="142.2">GND</text>
<text x="218.4" y="139.4" transform="rotate(-90 218.4 139.4)">LFO_RATE</text>
<text x="221.2" y="139.4" transform="rotate(-90 221.2 139.4)">100kB</text>
<text x="147.9" y="147.6">BZT52C5V1</text>
<text x="147.9" y="144.5">D6</text>
<text x="249.5" y="147.6">BZT52C5V1</text>
<text x="249.5" y="144.5">D12</text>
<text x="51.2" y="153.5" transform="rotate(-90 51.2 153.5)">+5V</text>
<text x="86.7" y="151.8">TMBR_CV</text>
<text x="119.7" y="150.7">GND</text>
<text x="170.5" y="153.5">TMBR</text>
<text x="190.7" y="151.8">LFO_CV</text>
<text x="221.2" y="150.7">GND</text>
<text x="272" y="153.5">LFO_MIX</text>
<text x="40.7" y="161.9" transform="rotate(-90 40.7 161.9)">PITCH</text>
<text x="43.6" y="161.9" transform="rotate(-90 43.6 161.9)">100kB</text>
<text x="105.6" y="156.3">LFO_PLS</text>
<text x="135" y="157.7" transform="rotate(-90 135 157.7)">R9</text>
<text x="140.3" y="157.7" transform="rotate(-90 140.3 157.7)">100k</text>
<text x="147.9" y="161.4">D9</text>
<text x="236.5" y="157.7" transform="rotate(-90 236.5 157.7)">R11</text>
<text x="241.8" y="157.7" transform="rotate(-90 241.8 157.7)">100k</text>
<text x="249.5" y="161.4">D13</text>
<text x="71.8" y="167">D2</text>
<text x="102.8" y="167.6">GND</text>
<text x="125.3" y="167.6">100kB</text>
<text x="125.3" y="164.8">TMBR_ATT</text>
<text x="147.9" y="164.5">BZT52C5V1</text>
<text x="204.3" y="167.6">GND</text>
<text x="226.9" y="167.6">100kB</text>
<text x="226.9" y="164.8">LFO_ATT</text>
<text x="249.5" y="164.5">BZT52C5V1</text>
<text x="43.6" y="173.2">GND</text>
<text x="71.8" y="170.1">BZT52C5V1</text>
<text x="108.4" y="173.2">+5V</text>
<text x="10.1" y="174.3">PITCH_CV</text>
<text x="29.4" y="178.9">RNGL_OUT</text>
<text x="94.3" y="176">PITCH</text>
<text x="119.7" y="176">GND</text>
<text x="131" y="180">5V</text>
<text x="156.4" y="180">0V</text>
<text x="221.2" y="176">GND</text>
<text x="58.8" y="180.3" transform="rotate(-90 58.8 180.3)">R8</text>
<text x="64.1" y="180.3" transform="rotate(-90 64.1 180.3)">100k</text>
<text x="71.8" y="184">D5</text>
<text x="115.5" y="185.3">1k</text>
<text x="115.5" y="180">R7</text>
<text x="26.6" y="190.1">GND</text>
<text x="49.2" y="190.1">100kB</text>
<text x="49.2" y="187.3">PITCH_ATT</text>
<text x="71.8" y="187.1">BZT52C5V1</text>
<text x="122.5" y="195.8">GND</text>
<text x="147.9" y="195.8">GND</text>
<text x="43.6" y="198.6">GND</text>
</g>
<text font-size="2.8" fill="#0dab76" x="121.8" y="42.6">22uF</text>
<g font-size="2.4" fill="#808080">
<text x="35.5" y="17.7">16</text>
<text x="49" y="17.7">15</text>
<text x="264.5" y="17.7">P$1</text>
<text x="35.5" y="23.3">12</text>
<text x="35.5" y="20.5">14</text>
<text x="49" y="23.3">11</text>
<text x="49" y="20.5">13</text>
<text x="264.5" y="23.3">P$3</text>
<text x="264.5" y="20.5">P$2</text>
<text x="35.5" y="26.2">10</text>
<text x="36.8" y="29">8</text>
<text x="49" y="29">7</text>
<text x="49" y="26.2">9</text>
<text x="84.8" y="26.2">3</text>
<text x="91.3" y="27.4">VIN VOUT</text>
<text x="108.2" y="26.2">2</text>
<text x="175" y="29">1</text>
<text x="184.4" y="29">2</text>
<text x="36.8" y="34.6">4</text>
<text x="36.8" y="31.8">6</text>
<text x="49" y="34.6">3</text>
<text x="49" y="31.8">5</text>
<text x="98" y="32.4" transform="rotate(-90 98 32.4)">GND</text>
<text x="175" y="31.8">3</text>
<text x="175" y="34.6">5</text>
<text x="184.4" y="31.8">4</text>
<text x="184.4" y="34.6">6</text>
<text x="36.8" y="37.4">2</text>
<text x="49" y="37.4">1</text>
<text x="96.7" y="38.9" transform="rotate(-90 96.7 38.9)">1</text>
<text x="264.5" y="43.1">P$1</text>
<text x="264.5" y="45.9">P$2</text>
<text x="264.5" y="48.7">P$3</text>
<text x="175" y="54.4">4</text>
<text x="181.5" y="55.6">GND</text>
<text x="197.2" y="55.6">PB0</text>
<text x="197.2" y="58.4">PB1</text>
<text x="206.9" y="54.4">5</text>
<text x="206.9" y="57.2">6</text>
<text x="39.6" y="65.6">1</text>
<text x="49" y="65.6">2</text>
<text x="117.9" y="65.6">P$3</text>
<text x="117.9" y="60">P$1</text>
<text x="117.9" y="62.8">P$2</text>
<text x="197.2" y="61.2">PB2</text>
<text x="197.2" y="64.1">PB3</text>
<text x="206.9" y="60">7</text>
<text x="206.9" y="62.8">2</text>
<text x="206.9" y="65.6">3</text>
<text x="39.6" y="68.5">3</text>
<text x="39.6" y="71.3">5</text>
<text x="49" y="68.5">4</text>
<text x="49" y="71.3">6</text>
<text x="175" y="68.5">8</text>
<text x="181.5" y="69.7">VCC</text>
<text x="189.9" y="69.7">NRES/PB5</text>
<text x="197.2" y="66.9">PB4</text>
<text x="206.9" y="68.5">1</text>
<text x="264.5" y="68.5">P$1</text>
<text x="264.5" y="71.3">P$2</text>
<text x="264.5" y="74.1">P$3</text>
<text x="117.9" y="79.7">P$1</text>
<text x="117.9" y="82.6">P$2</text>
<text x="176.5" y="79.7">P$1</text>
<text x="176.5" y="82.6">P$2</text>
<text x="117.9" y="85.4">P$3</text>
<text x="176.5" y="85.4">P$3</text>
<text x="264.5" y="88.2">P$1</text>
<text x="39.6" y="91">4</text>
<text x="46.1" y="92.3">GND</text>
<text x="61.8" y="92.3">PB0</text>
<text x="61.8" y="95.1">PB1</text>
<text x="71.5" y="91">5</text>
<text x="71.5" y="93.9">6</text>
<text x="264.5" y="93.9">P$3</text>
<text x="264.5" y="91">P$2</text>
<text x="61.8" y="97.9">PB2</text>
<text x="61.8" y="100.7">PB3</text>
<text x="71.5" y="96.7">7</text>
<text x="71.5" y="99.5">2</text>
<text x="117.9" y="99.5">P$1</text>
<text x="167.3" y="99.5" transform="rotate(-90 167.3 99.5)">3</text>
<text x="39.6" y="105.1">8</text>
<text x="46.1" y="106.4">VCC</text>
<text x="54.5" y="106.4">NRES/PB5</text>
<text x="61.8" y="103.6">PB4</text>
<text x="71.5" y="102.3">3</text>
<text x="71.5" y="105.1">1</text>
<text x="117.9" y="105.1">P$3</text>
<text x="117.9" y="102.3">P$2</text>
<text x="167.3" y="107.3" transform="rotate(-90 167.3 107.3)">1</text>
<text x="170.9" y="102.3">2</text>
<text x="41.1" y="116.4">P$1</text>
<text x="41.1" y="119.2">P$2</text>
<text x="145.5" y="119.2">P$1</text>
<text x="41.1" y="122.1">P$3</text>
<text x="145.5" y="124.9">P$3</text>
<text x="145.5" y="122.1">P$2</text>
<text x="167.3" y="124.9" transform="rotate(-90 167.3 124.9)">3</text>
<text x="170.9" y="127.7">2</text>
<text x="122.1" y="133.3" transform="rotate(-90 122.1 133.3)">3</text>
<text x="125.7" y="136.2">2</text>
<text x="167.3" y="132.6" transform="rotate(-90 167.3 132.6)">1</text>
<text x="223.7" y="133.3" transform="rotate(-90 223.7 133.3)">3</text>
<text x="227.3" y="136.2">2</text>
<text x="122.1" y="141.1" transform="rotate(-90 122.1 141.1)">1</text>
<text x="223.7" y="141.1" transform="rotate(-90 223.7 141.1)">1</text>
<text x="46" y="155.9" transform="rotate(-90 46 155.9)">3</text>
<text x="100.4" y="153.1">P$1</text>
<text x="100.4" y="155.9">P$2</text>
<text x="201.9" y="153.1">P$1</text>
<text x="201.9" y="155.9">P$2</text>
<text x="49.6" y="158.7">2</text>
<text x="100.4" y="158.7">P$3</text>
<text x="122.1" y="158.7" transform="rotate(-90 122.1 158.7)">3</text>
<text x="125.7" y="161.5">2</text>
<text x="201.9" y="158.7">P$3</text>
<text x="223.7" y="158.7" transform="rotate(-90 223.7 158.7)">3</text>
<text x="227.3" y="161.5">2</text>
<text x="46" y="163.7" transform="rotate(-90 46 163.7)">1</text>
<text x="122.1" y="166.5" transform="rotate(-90 122.1 166.5)">1</text>
<text x="223.7" y="166.5" transform="rotate(-90 223.7 166.5)">1</text>
<text x="24.2" y="175.6">P$1</text>
<text x="24.2" y="178.5">P$2</text>
<text x="24.2" y="181.3">P$3</text>
<text x="46" y="181.3" transform="rotate(-90 46 181.3)">3</text>
<text x="49.6" y="184.1">2</text>
<text x="126.3" y="181.3">P$1</text>
<text x="126.3" y="184.1">P$2</text>
<text x="151.7" y="181.3">P$1</text>
<text x="151.7" y="184.1">P$2</text>
<text x="46" y="189" transform="rotate(-90 46 189)">1</text>
<text x="126.3" y="186.9">P$3</text>
<text x="151.7" y="186.9">P$3</text>
</g>
<g font-size="2" fill="#c90d0c">
<text x="17.4" y="28.9" transform="rotate(-90 17.4 28.9)">+</text>
<text x="165.7" y="28.5">MISO</text>
<text x="188.8" y="28.8">+5</text>
<text x="165.7" y="34.5">RESET</text>
<text x="165.7" y="31.6">SCK</text>
<text x="188.8" y="31.5">MOSI</text>
<text x="188.8" y="34.5">GND</text>
<text x="30.3" y="65.2">MISO</text>
<text x="53.4" y="65.5">+5</text>
<text x="30.3" y="71.1">RESET</text>
<text x="30.3" y="68.3">SCK</text>
<text x="53.4" y="68.2">MOSI</text>
<text x="53.4" y="71.1">GND</text>
</g>
</svg>
